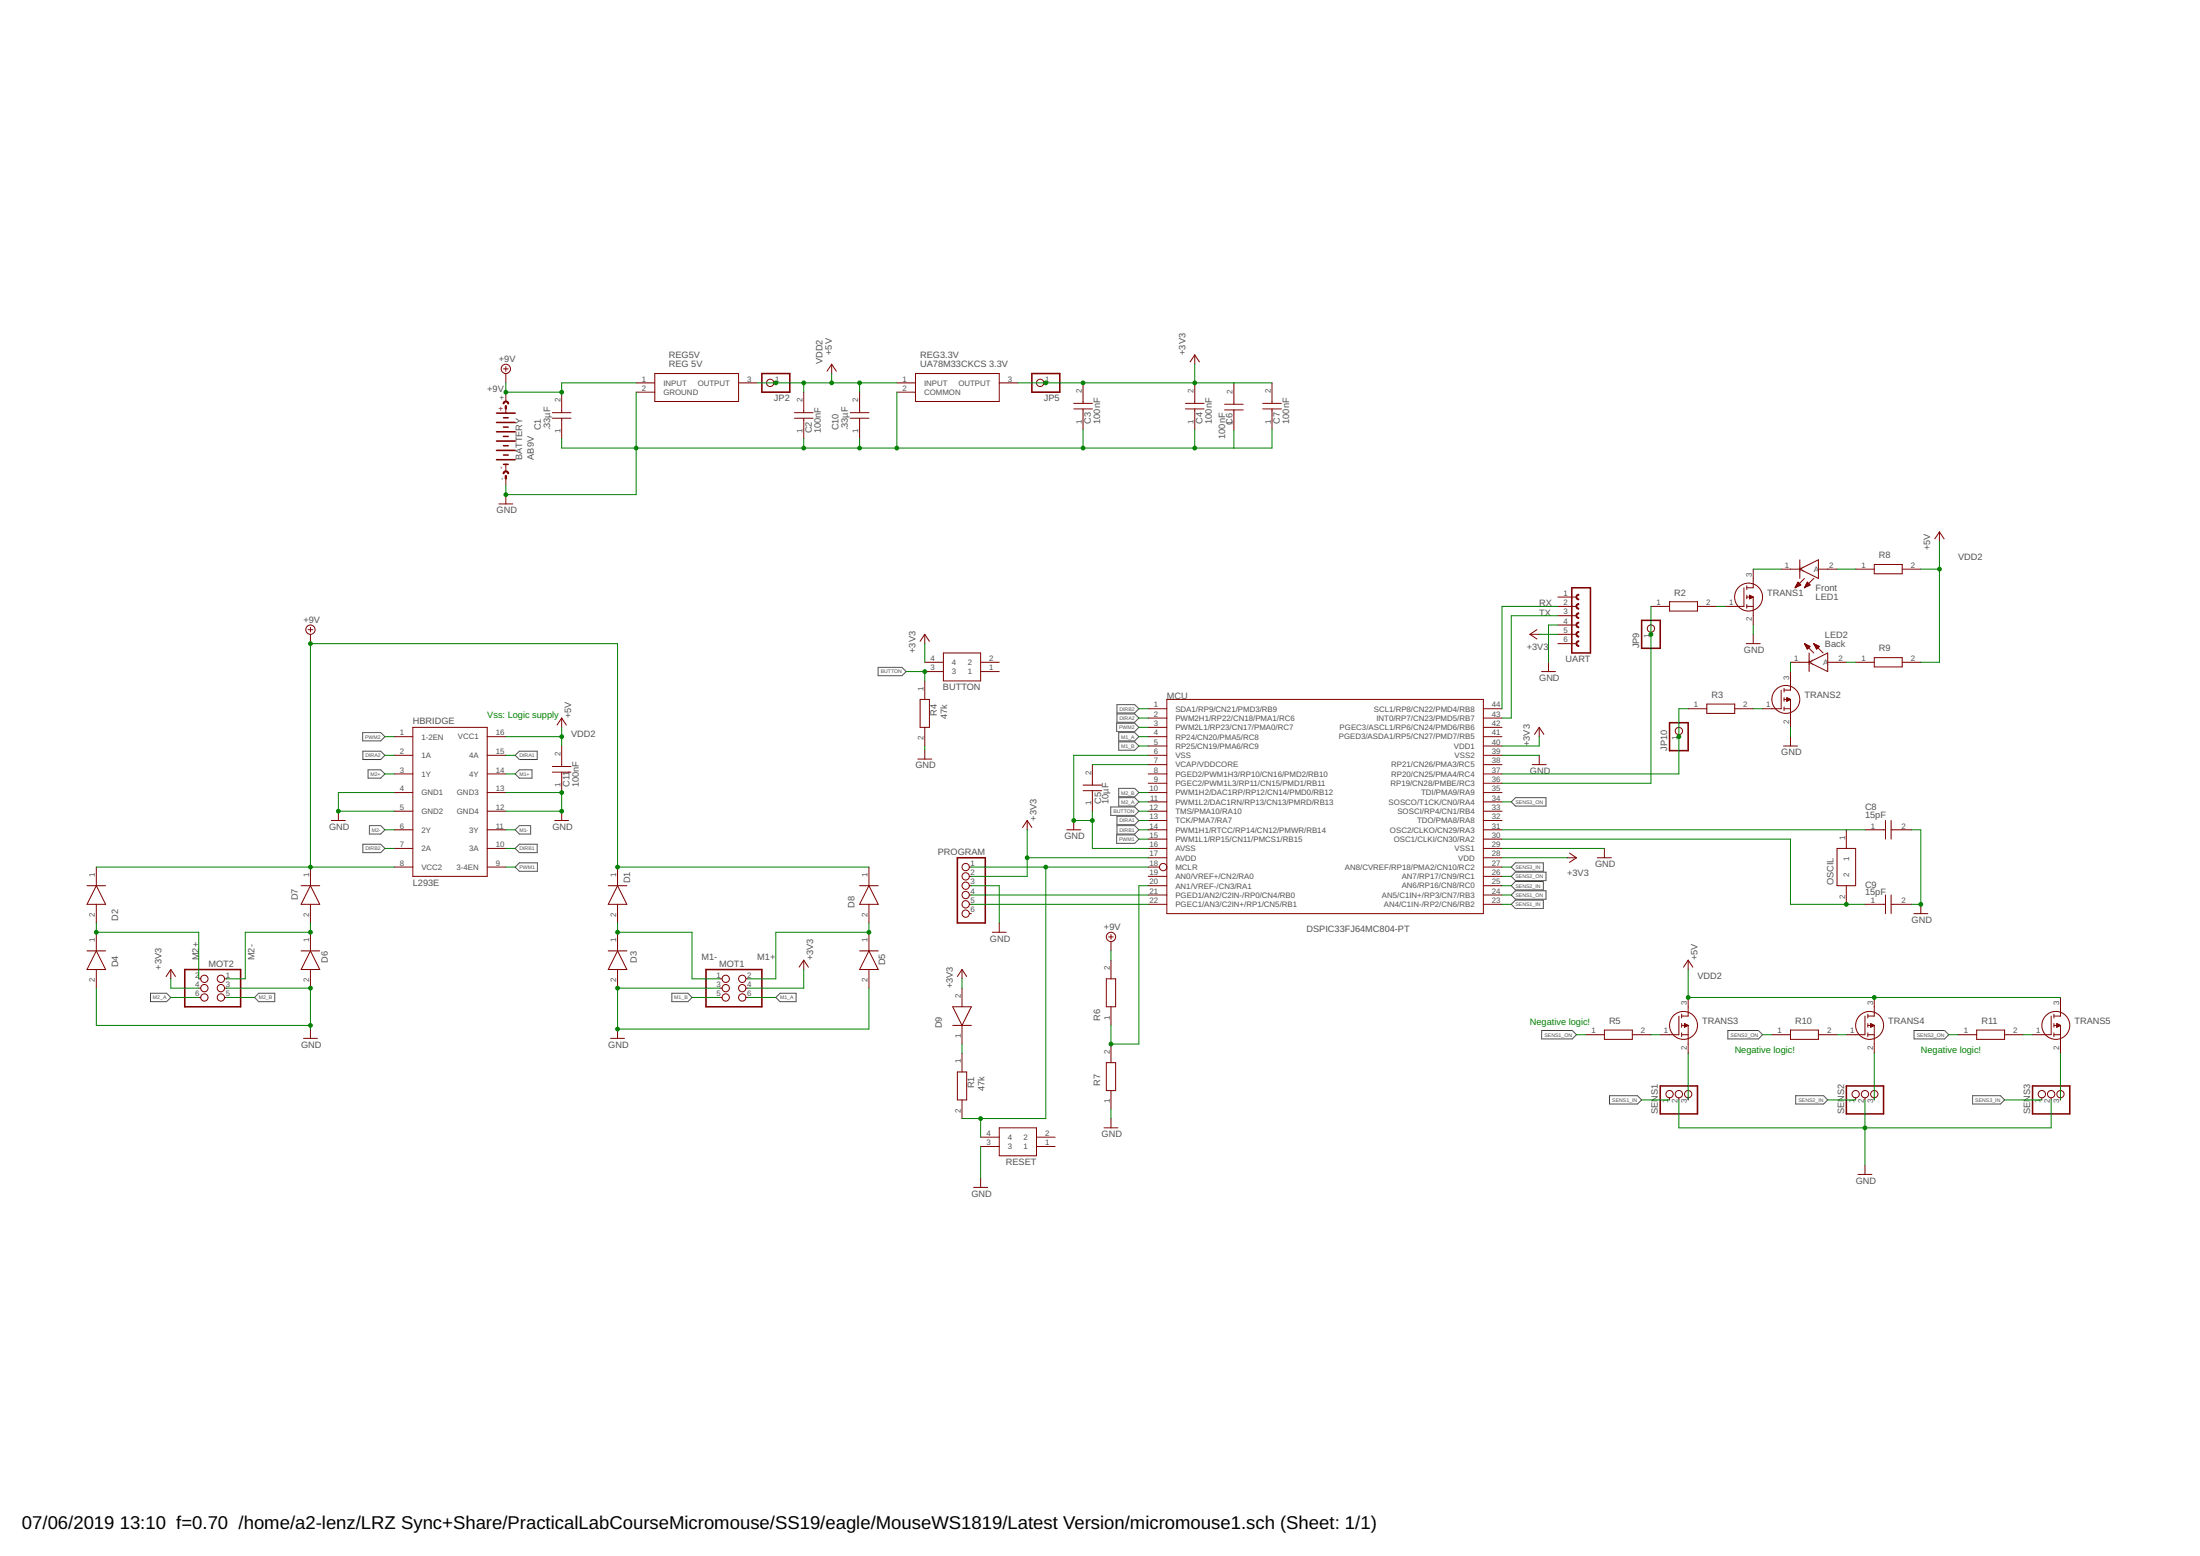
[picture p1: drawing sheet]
<svg xmlns="http://www.w3.org/2000/svg" width="420mm" height="297mm" viewBox="0 0 420 297" stroke-linecap="round" stroke-linejoin="round" font-family="sans-serif">
<g fill="none" stroke="#505050" stroke-width=".19">
<path d="M69.3 139.8h3.4l.8 .8-.8 .8h-3.4zM167.7 127.4h4.6l.8 .8-.8 .8h-4.6zM213.3 138.1h3.4l.8 .8-.8 .8h-3.4zM213.3 136.3h3.4l.8 .8-.8 .8h-3.4zM213.3 134.5h3.4l.8 .8-.8 .8h-3.4zM213.7 139.8h3l.8 .8-.8 .8h-3zM69.3 143.4h3.4l.8 .8-.8 .8h-3.4zM70.3 147h2.4l.8 .7-.8 .8h-2.4zM70.5 157.6h2.2l.8 .8-.8 .8h-2.2zM98.4 147.7l.8-.7h2.4v1.5h-2.4zM98.4 158.4l.8-.8h2.1v1.6h-2.1zM98.4 144.2l.8-.8h3.4v1.6h-3.4z"/>
<path d="M212.1 154.1h4.6l.8 .8-.8 .8h-4.6zM213.3 159.4h3.4l.8 .8-.8 .8h-3.4zM213.3 157.6h3.4l.8 .8-.8 .8h-3.4zM213.3 155.8h3.4l.8 .8-.8 .8h-3.4zM213.7 152.3h3l.8 .8-.8 .8h-3zM213.7 141.6h3l.8 .8-.8 .8h-3zM213.7 150.5h3l.8 .8-.8 .8h-3zM289.4 152.3h5.9v1.6h-5.9l-.8-.8zM69.3 161.2h3.4l.8 .8-.8 .8h-3.4zM98.4 165.5l.8-.8h3.4v1.6h-3.4zM98.4 162l.8-.8h3.4v1.6h-3.4zM289.4 164.7h5.3v1.6h-5.3l-.8-.8z"/>
<path d="M289.4 170.1h5.9v1.6h-5.9l-.8-.8zM289.4 166.5h5.9v1.6h-5.9l-.8-.8zM289.4 168.3h5.3v1.6h-5.3l-.8-.8zM289.4 171.8h5.3v1.6h-5.3l-.8-.8zM28.7 189.6h3.1l.8 .8-.8 .8h-3.1zM49.4 189.6h3.1v1.6h-3.1l-.8-.8zM128.3 189.6h3.1l.8 .8-.8 .8h-3.1zM148.2 190.4l.8-.8h3v1.6h-3zM294.4 196.7h5.9l.8 .8-.8 .8h-5.9zM330 196.7h5.8l.8 .8-.8 .8h-5.8zM365.5 196.7h5.9l.8 .8-.8 .8h-5.9zM307.4 209.2h5.3l.8 .8-.8 .8h-5.3z"/>
<path d="M342.9 209.2h5.4l.8 .8-.8 .8h-5.4zM376.7 209.2h5.3l.8 .8-.8 .8h-5.3z"/>
</g>
<g fill="none" stroke="#800000" stroke-width=".19">
<path d="M96.2 70.4h.8M96.6 70v.9M96.6 71.3v1.8M96.6 74.9v1.7M96.6 78v.9M105.5 79.8h3.6M105.5 78.8h3.6M107.3 74.9v3.9M107.3 79.8v4M121.5 73.1h3.6M121.5 74.9h3.6M125.1 71.3h16v5.3h-16z"/>
<path d="M141.1 73.1h3.5M147.8 73.1h.4M151.7 79.8h3.6M151.7 78.8h3.6M153.5 74.9v3.9M153.5 79.8v4M158.8 69.5l.9 1.4M158.8 69.5l-.9 1.4M158.8 69.5v1.8M162.4 79.8h3.5M162.4 78.8h3.5M164.2 74.9v3.9"/>
<path d="M164.2 79.8v4M171.3 73.1h3.5M171.3 74.9h3.5M174.8 71.3h16v5.3h-16zM190.8 73.1h3.6M199.3 73.1h.4M205.1 78.1h3.5M205.1 77h3.5M206.8 73.1v3.9M206.8 78.1v3.9M226.4 78.1h3.6M226.4 77h3.6"/>
<path d="M228.2 67.8v1.7M228.2 73.1v3.9M228.2 78.1v3.9M228.2 67.8l.9 1.3M228.2 67.8l-.9 1.3M233.9 78.3h3.5M233.9 77.2h3.5M235.6 73.3v3.9M235.6 78.3v3.8M241.2 78.1h3.5M241.2 77h3.5M242.9 73.1v3.9"/>
<path d="M242.9 78.1v3.9M95.3 96.2h2.6M96.6 88.6v1.4M96.6 90.9v1.7M96.6 94.4v1.8M59.3 119.8v.8M297.5 114h3.6M297.5 115.8h3.6M297.5 117.5h3.6M297.5 119.3h3.6M315.3 115.8h3.6M318.9 114.9h5.3v1.7h-5.3z"/>
<path d="M324.2 115.8h3.5M333.1 112.2v3.6h-3.6M333.6 114h1.2M333.6 115.8h1.2M333.6 111.8v.7M333.6 113.6v.7M333.6 115.4v.7M334.1 114.3h.1M334.1 114.2h.4M334.1 114h.7M334.1 113.9h.5M334.1 113.7h.2"/>
<path d="M334.8 108.6v3.6h-1.2M334.8 114v5.3M334.8 114l-.7-.4v.7M334.8 114l-.7 .3M340.2 108.6h3.5M342.9 112.1h.1M343 112h.3M343 111.8h.6M343.1 111.7h.8M343.2 111.5h.6M343.3 111.4h.3M343.3 111.2h.2"/>
<path d="M343.7 108.6l3.6-1.7v3.5zM343.7 106.9v3.5M343.9 111.7l-.5-.6-.6 1.1M343.9 111.7l-1.1 .5M344.6 110.4l-1.8 1.8M344.7 112.1h.1M344.7 112h.4M344.8 111.8h.6M344.9 111.7h.8M345 111.5h.6M345 111.4h.4M345.1 111.2h.2"/>
<path d="M345.7 111.7l-.5-.6-.6 1.1M345.7 111.7l-1.1 .5M346.4 110.4l-1.8 1.8M347.3 108.6h3.5M354.4 108.6h3.5M357.9 107.8h5.4v1.7h-5.4zM363.3 108.6h3.5M370.4 101.5l.9 1.4M370.4 101.5l-.9 1.4M370.4 101.5v1.8M58.8 120.2h.9M59.3 121.1v1.8"/>
<path d="M78.8 138.9h14.2v28.4h-14.2zM107.3 137.1v1.8M107.3 137.1l.9 1.3M107.3 137.1l-.9 1.3M175.7 133.5h1.8v5.4h-1.8zM176.6 126.4h3.6M176.6 128.2h3.6M176.6 121.1v1.8M176.6 130v3.5M176.6 138.9v3.5M176.6 121.1l.9 1.3M176.6 121.1l-.9 1.3"/>
<path d="M180.2 124.7h7.1v5.3h-7.1zM187.3 126.4h3.5M187.3 128.2h3.5M219.3 135.3h3.5M219.3 137.1h3.5M219.3 138.9h3.5M222.8 133.5h60.5v40.9h-60.5zM283.3 135.3h3.6M283.3 137.1h3.6M283.3 138.9h3.6M292.2 121.1h1.8M292.2 121.1l1.3 .9"/>
<path d="M293.5 120.2l-1.3 .9M294 138.9v1.7M294 138.9l.9 1.3M294 138.9l-.9 1.3M294.4 128.2h2.7M295.7 126.4v1.8M297.5 121.1h3.6M297.5 122.9h3.6M315.3 120.7v.4M322.4 135.3h3.6M326 134.4h5.3v1.8h-5.3zM331.3 135.3h3.5"/>
<path d="M333.5 122.9h2.7M334.8 121.1v1.8M340.2 131.7v3.6h-3.6M340.7 133.5h1.2M340.7 135.3h1.2M340.7 131.4v.7M340.7 133.2v.7M340.7 135v.7M341.2 133.9h.1M341.2 133.7h.4M341.2 133.6h.7M341.2 133.4h.6"/>
<path d="M341.2 133.3h.3M341.9 126.4h3.6M341.9 128.2v3.5h-1.2M341.9 133.5v5.4M341.9 133.5l-.7-.3v.7M341.9 133.5l-.7 .4M344.6 122.9l1.8 1.8M344.6 122.9l1.1 .5-.5 .5zM344.7 122.9h.1M344.7 123.1h.3M344.8 123.2h.5M344.9 123.4h.7"/>
<path d="M345 123.5h.6M345 123.7h.4M345.1 123.8h.2M345.5 126.4l3.6-1.7v3.5zM345.5 124.7v3.5M346.4 122.9l1.8 1.8M346.4 122.9l1.1 .5-.6 .5zM346.4 122.9h.1M346.5 123.1h.3M346.6 123.2h.5M346.6 123.4h.8M346.7 123.5h.7"/>
<path d="M346.8 123.7h.4M346.9 123.8h.2M349.1 126.4h3.5M354.4 126.4h3.5M357.9 125.5h5.4v1.8h-5.4zM363.3 126.4h3.5M63.3 156.6h2.7M64.6 154.9v1.7M75.3 140.6h3.5M75.3 144.2h3.5M75.3 147.7h3.5M75.3 151.3h3.5"/>
<path d="M75.3 154.9h3.5M75.3 158.4h3.5M93 140.6h3.6M93 144.2h3.6M93 147.7h3.6M93 151.3h3.6M93 154.9h3.6M93 158.4h3.6M105.5 147.4h3.6M105.5 146.3h3.6M105.9 156.6h2.7M107.3 142.4v3.9"/>
<path d="M107.3 147.4v3.9M107.3 154.9v1.7M175.3 144.9h2.6M176.6 143.1v1.8M196.2 156.6l.9 1.4M196.2 156.6l-.9 1.4M196.2 156.6v1.8M203.7 158.4h2.7M205.1 156.6v1.8M206.8 150.9h3.6M206.8 149.9h3.6M208.6 146v3.9"/>
<path d="M208.6 150.9v4M219.3 140.6h3.5M219.3 142.4h3.5M219.3 144.2h3.5M219.3 146h3.5M219.3 147.7h3.5M219.3 149.5h3.5M219.3 151.3h3.5M219.3 153.1h3.5M219.3 154.9h3.5M219.3 156.6h3.5M219.3 158.4h3.5"/>
<path d="M283.3 140.6h3.6M283.3 142.4h3.6M283.3 144.2h3.6M283.3 146h3.6M283.3 147.7h3.6M283.3 149.5h3.6M283.3 151.3h3.6M283.3 153.1h3.6M283.3 154.9h3.6M283.3 156.6h3.6M283.3 158.4h3.6M292.6 146h2.7"/>
<path d="M294 144.2v1.8M320.6 140.3v.3M340.6 142.4h2.7M341.9 140.6v1.8M352.6 158.4v3.6M356.2 158.4h3.9M360.1 156.6v3.6M361.2 158.4h3.9M361.2 156.6v3.6M16.6 169.1h3.6M18.4 169.1l1.8 3.5h-3.6zM18.4 165.5v3.6"/>
<path d="M18.4 172.6v3.6M18.4 178v3.5M57.5 169.1h3.6M59.3 169.1l1.8 3.5h-3.6zM59.3 165.5v3.6M59.3 172.6v3.6M59.3 178v3.5M75.3 162h3.5M75.3 165.5h3.5M93 162h3.6M93 165.5h3.6M116.2 169.1h3.5"/>
<path d="M117.9 169.1l1.8 3.5h-3.5zM117.9 165.5v3.6M117.9 172.6v3.6M117.9 178v3.5M164.2 169.1h3.5M165.9 169.1l1.8 3.5h-3.5zM165.9 165.5v3.6M165.9 172.6v3.6M165.9 178v3.5M185.1 169.1h.4M185.1 174.4h.4M185.1 165.5h.4"/>
<path d="M185.1 167.3h.4M185.1 170.9h.4M185.1 172.6h.4M189.5 178h2.7M190.8 176.2v1.8M211.7 178.9h.9M212.2 178.4v.9M212.2 179.7v1.8M219.3 169.1h3.5M219.3 162h3.5M219.3 160.2h3.5M219.3 163.7h3.5"/>
<path d="M219.3 165.5h2.1M219.3 167.3h3.5M219.3 170.9h3.5M219.3 172.6h3.5M283.3 169.1h3.6M283.3 162h3.6M283.3 160.2h3.6M283.3 163.7h3.6M283.3 165.5h3.6M283.3 167.3h3.6M283.3 170.9h3.6M283.3 172.6h3.6"/>
<path d="M299.3 163.7h1.8M299.7 162.9l1.4 .8M301.1 163.7l-1.4 .9M305.1 163.7h2.6M306.4 162v1.7M350.8 162h3.6v7.1h-3.6zM352.6 169.1v3.5M356.2 172.6h3.9M360.1 170.9v3.5M361.2 172.6h3.9M361.2 170.9v3.5M365.5 174.4h2.7"/>
<path d="M366.8 172.6v1.8M16.6 181.5h3.6M18.4 185.1v3.5M18.4 181.5l1.8 3.6h-3.6zM32.6 185.1l.9 1.3M32.6 185.1l-.9 1.3M32.6 185.1v1.8M38 186.9h.3M38 188.6h.3M38 190.4h.3M42.9 186.9h.4M42.9 188.6h.4"/>
<path d="M42.9 190.4h.4M57.5 181.5h3.6M58 198.2h2.6M59.3 185.1v3.5M59.3 196.4v1.8M59.3 181.5l1.8 3.6h-3.6zM116.2 181.5h3.5M116.6 198.2h2.7M117.9 185.1v3.5M117.9 196.4v1.8M117.9 181.5l1.8 3.6h-3.5zM137.5 186.9h.4"/>
<path d="M137.5 188.6h.4M137.5 190.4h.4M142.5 186.9h.3M142.5 188.6h.3M142.5 190.4h.3M153.5 183.3v1.8M153.5 183.3l.9 1.3M153.5 183.3l-.9 1.3M164.2 181.5h3.5M165.9 181.5l1.8 3.6h-3.5zM165.9 185.1v3.5M181.9 192.2h3.6l-1.8 3.5z"/>
<path d="M181.9 195.7h3.6M183.7 185.1v1.8M183.7 188.6v3.6M183.7 195.7v3.6M183.7 185.1l.9 1.3M183.7 185.1l-.9 1.3M211.3 186.9h1.8v5.3h-1.8zM212.2 183.3v3.6M212.2 192.2v3.5M212.2 199.3v3.6M302.9 197.5h3.5M306.4 196.6h5.3v1.8h-5.3z"/>
<path d="M311.7 197.5h3.6M320.6 194v3.5h-3.5M321.2 195.7h1.2M321.2 197.5h1.2M321.2 193.6v.7M321.2 195.4v.7M321.2 197.2v.7M321.7 196.1h.1M321.7 195.9h.3M321.7 195.8h.6M321.7 195.6h.5M321.7 195.5h.2"/>
<path d="M322.4 183.3v1.8M322.4 190.4v3.6h-1.2M322.4 195.7v5.4M322.4 195.7l-.7-.3v.7M322.4 195.7l-.7 .4M322.4 183.3l.9 1.3M322.4 183.3l-.9 1.3M338.4 197.5h3.5M341.9 196.6h5.4v1.8h-5.4zM347.3 197.5h3.5M356.2 194v3.5h-3.6M356.7 195.7h1.2"/>
<path d="M356.7 197.5h1.2M356.7 193.6v.7M356.7 195.4v.7M356.7 197.2v.7M357.3 196.1h.1M357.3 195.9h.3M357.3 195.8h.6M357.3 195.6h.4M357.3 195.5h.1M357.9 190.4v3.6h-1.2M357.9 195.7v5.4M357.9 195.7l-.6-.3v.7"/>
<path d="M357.9 195.7l-.6 .4M374 197.5h3.5M377.5 196.6h5.3v1.8h-5.3zM382.8 197.5h3.6M391.7 194v3.5h-3.5M392.3 195.7h1.2M392.3 197.5h1.2M392.3 193.6v.7M392.3 195.4v.7M392.3 197.2v.7M392.8 196.1h.1M392.8 195.9h.3"/>
<path d="M392.8 195.8h.6M392.8 195.6h.5M392.8 195.5h.2M393.5 190.4v3.6h-1.2M393.5 195.7v5.4M393.5 195.7l-.7-.3v.7M393.5 195.7l-.7 .4M182.8 204.6h1.8v5.4h-1.8zM183.7 201.1v3.5M183.7 210v3.5M187.3 218.9h3.5M187.3 217.1h3.5"/>
<path d="M190.8 215.3h7.2v5.3h-7.2zM198 218.9h3.5M198 217.1h3.5M210.8 215.3h2.7M211.3 202.9h1.8v5.3h-1.8zM212.2 208.2v3.6M212.2 213.5v1.8M318.9 209.6v.4M320.6 209.6v.4M322.4 209.6v.4M354.4 209.6v.4M356.2 209.6v.4"/>
<path d="M357.9 209.6v.4M390 209.6v.4M391.7 209.6v.4M393.5 209.6v.4M185.9 226.7h2.7M187.3 224.9v1.8M354.8 224.2h2.7M356.2 222.4v1.8"/>
<circle cx="96.6" cy="70.4" r=".89"/>
<circle cx="147.1" cy="73.1" r=".7"/>
<circle cx="198.6" cy="73.1" r=".7"/>
<circle cx="315.3" cy="120" r=".7"/>
<circle cx="333.9" cy="114" r="2.67"/>
<circle cx="59.3" cy="120.2" r=".89"/>
<circle cx="320.6" cy="139.6" r=".7"/>
<circle cx="341.1" cy="133.5" r="2.67"/>
<circle cx="184.4" cy="169.1" r=".7"/>
<circle cx="184.4" cy="165.5" r=".7"/>
<circle cx="184.4" cy="170.9" r=".7"/>
<circle cx="184.4" cy="172.6" r=".7"/>
<circle cx="184.4" cy="174.4" r=".7"/>
<circle cx="184.4" cy="167.3" r=".7"/>
<circle cx="212.2" cy="178.9" r=".89"/>
<circle cx="222.1" cy="165.5" r=".7"/>
<circle cx="39" cy="188.6" r=".7"/>
<circle cx="39" cy="190.4" r=".7"/>
<circle cx="39" cy="186.9" r=".7"/>
<circle cx="42.2" cy="188.6" r=".7"/>
<circle cx="42.2" cy="190.4" r=".7"/>
<circle cx="42.2" cy="186.9" r=".7"/>
<circle cx="138.6" cy="188.6" r=".7"/>
<circle cx="138.6" cy="186.9" r=".7"/>
<circle cx="138.6" cy="190.4" r=".7"/>
<circle cx="141.8" cy="188.6" r=".7"/>
<circle cx="141.8" cy="186.9" r=".7"/>
<circle cx="141.8" cy="190.4" r=".7"/>
<circle cx="321.5" cy="195.7" r="2.67"/>
<circle cx="357.1" cy="195.7" r="2.67"/>
<circle cx="392.6" cy="195.7" r="2.67"/>
<circle cx="318.9" cy="208.9" r=".7"/>
<circle cx="320.6" cy="208.9" r=".7"/>
<circle cx="322.4" cy="208.9" r=".7"/>
<circle cx="354.4" cy="208.9" r=".7"/>
<circle cx="356.2" cy="208.9" r=".7"/>
<circle cx="357.9" cy="208.9" r=".7"/>
<circle cx="390" cy="208.9" r=".7"/>
<circle cx="391.7" cy="208.9" r=".7"/>
<circle cx="393.5" cy="208.9" r=".7"/>
</g>
<g fill="none" stroke="#800000" stroke-width=".3">
<path d="M94.8 78.9h3.6M96.2 79.8h.8M145.5 71.3h5.3v3.6h-5.3zM197.1 71.3h5.3v3.6h-5.3zM94.8 87.8h3.6M94.8 86h3.6M94.8 84.2h3.6M94.8 82.4h3.6M94.8 80.6h3.6M96.2 88.6h.8M96.2 86.9h.8M96.2 85.1h.8"/>
<path d="M96.2 83.3h.8M96.2 81.5h.8M300.2 112.2h3.5v12.5h-3.5zM313.5 118.4h3.6v5.4h-3.6zM318.9 138h3.5v5.3h-3.5zM182.8 163.7h5.4v12.5h-5.4zM35.3 185.1h10.7v7.1h-10.7zM134.8 185.1h10.7v7.1h-10.7zM317.1 207.3h7.1v5.3h-7.1zM352.6 207.3h7.1v5.3h-7.1zM388.2 207.3h7.1v5.3h-7.1z"/>
</g>
<g fill="#800000" stroke="#800000" stroke-width=".19">
<path d="M96.3 76.7l.5-.1 .3 .2 .1 .3h-.2l-.3-.3-.6 .3z" fill-rule="evenodd"/>
<path d="M96.3 90l.5-.1 .3 .2 .1 .3h-.2l-.3-.3-.6 .3z" fill-rule="evenodd"/>
<path d="M301.1 117.2l.3-.2 .1 .2a.35 .35 0 0 0-.3 .3 .35 .35 0 0 0 .3 .4v.2l-.4-.2-.1-.4z" fill-rule="evenodd"/>
<path d="M301.1 115.4l.3-.2 .1 .2a.35 .35 0 0 0-.3 .3 .35 .35 0 0 0 .3 .4v.2l-.4-.2-.1-.3z" fill-rule="evenodd"/>
<path d="M301.1 113.6l.3-.2 .1 .2a.35 .35 0 0 0-.3 .4 .35 .35 0 0 0 .3 .3v.2l-.4-.2-.1-.3z" fill-rule="evenodd"/>
<path d="M301.1 120.7l.3-.2 .1 .2a.35 .35 0 0 0-.3 .4 .35 .35 0 0 0 .3 .3v.2l-.4-.2-.1-.3z" fill-rule="evenodd"/>
<path d="M301.1 119l.3-.2 .1 .2a.35 .35 0 0 0-.3 .3 .35 .35 0 0 0 .3 .4v.1l-.4-.1-.1-.4z" fill-rule="evenodd"/>
<path d="M301.1 122.5l.3-.2 .1 .2a.35 .35 0 0 0-.3 .4 .35 .35 0 0 0 .3 .3v.2l-.4-.2-.1-.3z" fill-rule="evenodd"/>
</g>
<path d="M96.6 77.5v.5M96.6 90.9v.4" fill="none" stroke="#800000" stroke-width=".44"/>
<g fill="none" stroke="#008000" stroke-width=".19">
<path d="M96.6 73.1v1.8h10.7v-1.8h14.2M121.5 74.9v19.5h-24.9v-1.8M144.6 73.1h26.7M153.5 73.1v1.8M158.8 71.3v1.8M164.2 73.1v1.8M171.3 74.9v10.6M194.4 73.1h48.5M228.2 69.5v3.6M235.6 73.1v.2M153.5 83.8v1.7M164.2 83.8v1.7"/>
<path d="M206.8 82v3.5M228.2 82v3.5M235.6 82.1v3.4M242.9 82v3.5h-135.6v-1.7M297.5 119.3h-1.8v7.1M297.5 117.5h-8.9v19.6h-1.7M297.5 115.8h-10.6v19.5M315.3 115.8v33.7h-28.4M327.7 115.8h1.8M334.8 119.3v1.8M334.8 108.6h5.4M350.8 108.6h3.6"/>
<path d="M366.8 108.6h3.6M370.4 103.3v23.1h-3.6M107.3 138.9v3.5M173.1 128.2h3.5v1.8M176.6 122.9v3.5M217.5 137.1h1.8M217.5 135.3h1.8M217.5 138.9h1.8M294 121.1h3.5M322.4 135.3h-1.8v12.4h-33.7M334.8 135.3h1.8M341.9 126.4v1.8"/>
<path d="M341.9 138.9v1.7M352.6 126.4h1.8M73.5 158.4h1.8M73.5 144.2h1.8M73.5 147.7h1.8M73.5 140.6h1.8M75.3 151.3h-10.7v3.6h10.7M96.6 158.4h1.8M96.6 144.2h1.8M96.6 151.3h10.7v3.6h-10.7M96.6 147.7h1.8M96.6 140.6h10.7"/>
<path d="M176.6 142.4v.7M196.2 158.4v8.9h-10.7M208.6 154.9v7.1h10.7M208.6 146h10.7M217.5 158.4h1.8M217.5 151.3h1.8M217.5 154.9h1.8M217.5 156.6h1.8M217.5 142.4h1.8M217.5 153.1h1.8M217.5 140.6h1.8M219.3 144.2h-14.2v12.4h3.5"/>
<path d="M286.9 158.4h69.3M286.9 144.2h7.1M286.9 153.1h1.7M294 140.6v1.8h-7.1M365.1 158.4h1.7v14.2h-1.7M18.4 176.2v1.8h19.6v8.9M18.4 165.5h56.9M59.3 165.5v-42.6h58.6v42.6h48M59.3 176.2v1.8h-12.5v8.9h-3.5M73.5 162h1.8M96.6 162h1.8M96.6 165.5h1.8"/>
<path d="M117.9 176.2v1.8h14.3v8.9h5.3M165.9 176.2v1.8h-17.7v8.9h-5.4M185.5 172.6h33.8M185.5 169.1h5.3v7.1M185.5 170.9h33.8M185.5 165.5h33.8M196.2 163.7h23.1M199.7 165.5v48h-16M217.5 160.2h1.8M219.3 169.1h-1.8v30.2h-5.3v-3.6M286.9 172.6h1.7M286.9 160.2h55v12.4h14.3"/>
<path d="M286.9 169.1h1.7M286.9 162h19.5M286.9 170.9h1.7M286.9 163.7h12.4M286.9 167.3h1.7M286.9 165.5h1.7M18.4 188.6v7.1h40.9M32.6 186.9v1.7h5.4M32.6 190.4h5.4M43.3 188.6h16v7.8M43.3 190.4h5.3M132.2 190.4h5.3"/>
<path d="M137.5 188.6h-19.6v7.8h48v-7.8M142.8 190.4h5.4M153.5 185.1v3.5h-10.7M183.7 186.9v1.7M183.7 199.3v1.8M212.2 181.5v1.8M301.1 197.5h1.8M315.3 197.5h1.8M322.4 185.1v5.3h71.1M336.6 197.5h1.8M350.8 197.5h1.8M372.2 197.5h1.8"/>
<path d="M386.4 197.5h1.8M187.3 213.5v3.6M187.3 218.9v6M212.2 211.8v1.7M313.5 210h5.4M320.6 210v5.3h71.1v-5.3M322.4 201.1v8.9M349.1 210h5.3M356.2 210v12.4M357.9 201.1v8.9M382.8 210h7.2M393.5 201.1v8.9"/>
</g>
<g fill="#008000" stroke="#008000" stroke-width=".19">
<circle cx="366.8" cy="172.6" r=".36"/>
<circle cx="64.6" cy="154.9" r=".36"/>
<circle cx="117.9" cy="196.4" r=".36"/>
<circle cx="117.9" cy="188.6" r=".36"/>
<circle cx="171.3" cy="85.5" r=".36"/>
<circle cx="121.5" cy="85.5" r=".36"/>
<circle cx="153.5" cy="85.5" r=".36"/>
<circle cx="96.6" cy="94.4" r=".36"/>
<circle cx="206.8" cy="85.5" r=".36"/>
<circle cx="228.2" cy="85.5" r=".36"/>
<circle cx="164.2" cy="85.5" r=".36"/>
<circle cx="107.3" cy="154.9" r=".36"/>
<circle cx="107.3" cy="151.3" r=".36"/>
<circle cx="59.3" cy="188.6" r=".36"/>
<circle cx="59.3" cy="195.7" r=".36"/>
<circle cx="208.6" cy="156.6" r=".36"/>
<circle cx="205.1" cy="156.6" r=".36"/>
<circle cx="356.2" cy="215.3" r=".36"/>
<circle cx="18.4" cy="178" r=".36"/>
<circle cx="59.3" cy="178" r=".36"/>
<circle cx="315.3" cy="121.1" r=".36"/>
<circle cx="196.2" cy="163.7" r=".36"/>
<circle cx="199.7" cy="73.1" r=".36"/>
<circle cx="206.8" cy="73.1" r=".36"/>
<circle cx="228.2" cy="73.1" r=".36"/>
<circle cx="187.3" cy="213.5" r=".36"/>
<circle cx="199.7" cy="165.5" r=".36"/>
<circle cx="107.3" cy="74.9" r=".36"/>
<circle cx="96.6" cy="74.9" r=".36"/>
<circle cx="59.3" cy="165.5" r=".36"/>
<circle cx="59.3" cy="122.9" r=".36"/>
<circle cx="117.9" cy="165.5" r=".36"/>
<circle cx="165.9" cy="178" r=".36"/>
<circle cx="117.9" cy="178" r=".36"/>
<circle cx="352.6" cy="172.6" r=".36"/>
<circle cx="176.6" cy="128.2" r=".36"/>
<circle cx="212.2" cy="199.3" r=".36"/>
<circle cx="158.8" cy="73.1" r=".36"/>
<circle cx="148.2" cy="73.1" r=".36"/>
<circle cx="153.5" cy="73.1" r=".36"/>
<circle cx="164.2" cy="73.1" r=".36"/>
<circle cx="322.4" cy="190.4" r=".36"/>
<circle cx="357.9" cy="190.4" r=".36"/>
<circle cx="107.3" cy="140.6" r=".36"/>
<circle cx="370.4" cy="108.6" r=".36"/>
<circle cx="320.6" cy="140.6" r=".36"/>
</g>
<g font-size="3.5">
<text x="4.2" y="291.8">07/06/2019</text>
<text x="22.9" y="291.8">13:10 f=0.70 /home/a2-lenz/LRZ Sync+Share/PracticalLabCourseMicromouse/SS19/eagle/MouseWS1819/Latest Version/micromouse1.sch (Sheet: 1/1)</text>
</g>
<g font-size="1.8" fill="#505050">
<text x="95.3" y="69.1">+9V</text>
<text x="127.7" y="70.1">REG 5V</text>
<text x="127.7" y="68.4">REG5V</text>
<text x="157.1" y="69.5" transform="rotate(-90 157.1 69.5)">VDD2</text>
<text x="158.8" y="67.8" transform="rotate(-90 158.8 67.8)">+5V</text>
<text x="175.7" y="70.1">UA78M33CKCS 3.3V</text>
<text x="175.7" y="68.4">REG3.3V</text>
<text x="226.4" y="67.8" transform="rotate(-90 226.4 67.8)">+3V3</text>
<text x="93.1" y="74.9">+9V</text>
<text x="147.8" y="76.6">JP2</text>
<text x="199.4" y="76.6">JP5</text>
<text x="103.3" y="82.2" transform="rotate(-90 103.3 82.2)">C1</text>
<text x="105.1" y="82.2" transform="rotate(-90 105.1 82.2)">.33µF</text>
<text x="155" y="82.7" transform="rotate(-90 155 82.7)">C2</text>
<text x="156.8" y="82.7" transform="rotate(-90 156.8 82.7)">100nF</text>
<text x="160.2" y="82.2" transform="rotate(-90 160.2 82.2)">C10</text>
<text x="161.9" y="82.2" transform="rotate(-90 161.9 82.2)">.33µF</text>
<text x="208.4" y="80.9" transform="rotate(-90 208.4 80.9)">C3</text>
<text x="210.1" y="80.9" transform="rotate(-90 210.1 80.9)">100nF</text>
<text x="229.7" y="80.9" transform="rotate(-90 229.7 80.9)">C4</text>
<text x="231.5" y="80.9" transform="rotate(-90 231.5 80.9)">100nF</text>
<text x="234" y="83.8" transform="rotate(-90 234 83.8)">100nF</text>
<text x="235.4" y="81.1" transform="rotate(-90 235.4 81.1)">C6</text>
<text x="244.4" y="80.9" transform="rotate(-90 244.4 80.9)">C7</text>
<text x="246.2" y="80.9" transform="rotate(-90 246.2 80.9)">100nF</text>
<text x="99.7" y="87.8" transform="rotate(-90 99.7 87.8)">BATTERY</text>
<text x="101.9" y="87.8" transform="rotate(-90 101.9 87.8)">AB9V</text>
<text x="94.8" y="98">GND</text>
<text x="358.8" y="106.6">R8</text>
<text x="368.6" y="105.1" transform="rotate(-90 368.6 105.1)">+5V</text>
<text x="374" y="106.9">VDD2</text>
<text x="319.7" y="113.7">R2</text>
<text x="337.5" y="113.7">TRANS1</text>
<text x="346.8" y="112.7">Front</text>
<text x="57.9" y="118.9">+9V</text>
<text x="294" y="117.5">TX</text>
<text x="294" y="115.8">RX</text>
<text x="346.8" y="114.5">LED1</text>
<text x="174.8" y="124.6" transform="rotate(-90 174.8 124.6)">+3V3</text>
<text x="291.6" y="124.1">+3V3</text>
<text x="313.1" y="123.8" transform="rotate(-90 313.1 123.8)">JP9</text>
<text x="333.1" y="124.6">GND</text>
<text x="348.5" y="123.6">Back</text>
<text x="348.5" y="121.8">LED2</text>
<text x="358.8" y="124.4">R9</text>
<text x="180.1" y="131.7">BUTTON</text>
<text x="294" y="130">GND</text>
<text x="299" y="126.4">UART</text>
<text x="109.1" y="137.1" transform="rotate(-90 109.1 137.1)">+5V</text>
<text x="178.9" y="136.7" transform="rotate(-90 178.9 136.7)">R4</text>
<text x="180.9" y="137.3" transform="rotate(-90 180.9 137.3)">47k</text>
<text x="222.8" y="133.5">MCU</text>
<text x="326.8" y="133.3">R3</text>
<text x="344.6" y="133.3">TRANS2</text>
<text x="78.8" y="138.2">HBRIDGE</text>
<text x="109.1" y="140.6">VDD2</text>
<text x="292.2" y="142.4" transform="rotate(-90 292.2 142.4)">+3V3</text>
<text x="318.4" y="143.3" transform="rotate(-90 318.4 143.3)">JP10</text>
<text x="174.8" y="146.7">GND</text>
<text x="292.2" y="147.8">GND</text>
<text x="340.2" y="144.2">GND</text>
<text x="108.8" y="150.2" transform="rotate(-90 108.8 150.2)">C11</text>
<text x="110.6" y="150.2" transform="rotate(-90 110.6 150.2)">100nF</text>
<text x="210.3" y="153.4" transform="rotate(-90 210.3 153.4)">C5</text>
<text x="211.7" y="153.4" transform="rotate(-90 211.7 153.4)">10µF</text>
<text x="356.2" y="154.6">C8</text>
<text x="62.8" y="158.4">GND</text>
<text x="105.5" y="158.4">GND</text>
<text x="198" y="156.6" transform="rotate(-90 198 156.6)">+3V3</text>
<text x="203.3" y="160.2">GND</text>
<text x="356.2" y="156.2">15pF</text>
<text x="179.1" y="163.3">PROGRAM</text>
<text x="299.3" y="167.3">+3V3</text>
<text x="304.6" y="165.5">GND</text>
<text x="56.9" y="171.9" transform="rotate(-90 56.9 171.9)">D7</text>
<text x="78.8" y="169.1">L293E</text>
<text x="120.4" y="168.7" transform="rotate(-90 120.4 168.7)">D1</text>
<text x="163.2" y="173.3" transform="rotate(-90 163.2 173.3)">D8</text>
<text x="350.1" y="169" transform="rotate(-90 350.1 169)">OSCIL</text>
<text x="356.2" y="170.9">15pF</text>
<text x="356.2" y="169.5">C9</text>
<text x="22.6" y="175.8" transform="rotate(-90 22.6 175.8)">D2</text>
<text x="189.1" y="179.7">GND</text>
<text x="210.8" y="177.5">+9V</text>
<text x="249.5" y="178">DSPIC33FJ64MC804-PT</text>
<text x="365.1" y="176.2">GND</text>
<text x="22.6" y="184.7" transform="rotate(-90 22.6 184.7)">D4</text>
<text x="30.8" y="185.1" transform="rotate(-90 30.8 185.1)">+3V3</text>
<text x="37.9" y="183.3" transform="rotate(-90 37.9 183.3)">M2+</text>
<text x="39.8" y="184.6">MOT2</text>
<text x="48.6" y="183.3" transform="rotate(-90 48.6 183.3)">M2-</text>
<text x="62.6" y="183.8" transform="rotate(-90 62.6 183.8)">D6</text>
<text x="121.6" y="183.8" transform="rotate(-90 121.6 183.8)">D3</text>
<text x="133.9" y="183.3">M1-</text>
<text x="137.3" y="184.6">MOT1</text>
<text x="144.6" y="183.3">M1+</text>
<text x="155.3" y="183.3" transform="rotate(-90 155.3 183.3)">+3V3</text>
<text x="169.1" y="184.3" transform="rotate(-90 169.1 184.3)">D5</text>
<text x="324.2" y="183.3" transform="rotate(-90 324.2 183.3)">+5V</text>
<text x="182" y="188.6" transform="rotate(-90 182 188.6)">+3V3</text>
<text x="324.2" y="186.9">VDD2</text>
<text x="179.9" y="196.3" transform="rotate(-90 179.9 196.3)">D9</text>
<text x="210.1" y="194.9" transform="rotate(-90 210.1 194.9)">R6</text>
<text x="307.3" y="195.5">R5</text>
<text x="325.1" y="195.5">TRANS3</text>
<text x="342.8" y="195.5">R10</text>
<text x="360.6" y="195.5">TRANS4</text>
<text x="378.4" y="195.5">R11</text>
<text x="396.2" y="195.5">TRANS5</text>
<text x="57.5" y="200">GND</text>
<text x="116.2" y="200">GND</text>
<text x="186" y="207.8" transform="rotate(-90 186 207.8)">R1</text>
<text x="188" y="208.4" transform="rotate(-90 188 208.4)">47k</text>
<text x="210.1" y="207.3" transform="rotate(-90 210.1 207.3)">R7</text>
<text x="316.6" y="212.6" transform="rotate(-90 316.6 212.6)">SENS1</text>
<text x="352.2" y="212.6" transform="rotate(-90 352.2 212.6)">SENS2</text>
<text x="387.7" y="212.6" transform="rotate(-90 387.7 212.6)">SENS3</text>
<text x="210.4" y="217.1">GND</text>
<text x="192.1" y="222.3">RESET</text>
<text x="354.4" y="226">GND</text>
<text x="185.5" y="228.5">GND</text>
</g>
<g font-size="1.8" fill="#008000">
<text x="93.1" y="137.1">Vss: Logic supply</text>
<text x="292.2" y="195.7">Negative logic!</text>
<text x="331.3" y="201.1">Negative logic!</text>
<text x="366.8" y="201.1">Negative logic!</text>
</g>
<g font-size="1.5" fill="#505050">
<text x="96.4" y="76.4" transform="rotate(-90 96.4 76.4)">+</text>
<text x="107" y="76.8" transform="rotate(-90 107 76.8)">2</text>
<text x="122.6" y="72.8">1</text>
<text x="122.6" y="74.6">2</text>
<text x="126.7" y="73.6">INPUT</text>
<text x="126.7" y="75.4">GROUND</text>
<text x="133.2" y="73.6">OUTPUT</text>
<text x="142.7" y="72.8">3</text>
<text x="148" y="72.8">1</text>
<text x="153.3" y="76.8" transform="rotate(-90 153.3 76.8)">2</text>
<text x="163.9" y="76.8" transform="rotate(-90 163.9 76.8)">2</text>
<text x="172.4" y="72.8">1</text>
<text x="172.4" y="74.6">2</text>
<text x="176.5" y="73.6">INPUT</text>
<text x="176.5" y="75.4">COMMON</text>
<text x="183" y="73.6">OUTPUT</text>
<text x="192.5" y="72.8">3</text>
<text x="199.6" y="72.8">1</text>
<text x="206.6" y="75" transform="rotate(-90 206.6 75)">2</text>
<text x="227.9" y="75" transform="rotate(-90 227.9 75)">2</text>
<text x="235.4" y="75.2" transform="rotate(-90 235.4 75.2)">2</text>
<text x="242.7" y="75" transform="rotate(-90 242.7 75)">2</text>
<text x="107" y="82.7" transform="rotate(-90 107 82.7)">1</text>
<text x="153.3" y="82.7" transform="rotate(-90 153.3 82.7)">1</text>
<text x="163.9" y="82.7" transform="rotate(-90 163.9 82.7)">1</text>
<text x="206.6" y="80.9" transform="rotate(-90 206.6 80.9)">1</text>
<text x="227.9" y="80.9" transform="rotate(-90 227.9 80.9)">1</text>
<text x="235.4" y="81.1" transform="rotate(-90 235.4 81.1)">1</text>
<text x="242.7" y="80.9" transform="rotate(-90 242.7 80.9)">1</text>
<text x="96.4" y="91.6" transform="rotate(-90 96.4 91.6)">-</text>
<text x="298.6" y="113.7">1</text>
<text x="334.6" y="110.2" transform="rotate(-90 334.6 110.2)">3</text>
<text x="340.9" y="108.4">1</text>
<text x="343.6" y="109.2">K</text>
<text x="346.4" y="109.2">A</text>
<text x="349.3" y="108.4">2</text>
<text x="355.5" y="108.4">1</text>
<text x="364.9" y="108.4">2</text>
<text x="298.6" y="115.5">2</text>
<text x="298.6" y="117.3">3</text>
<text x="298.6" y="119.1">4</text>
<text x="316.4" y="115.5">1</text>
<text x="325.8" y="115.5">2</text>
<text x="330.2" y="115.5">1</text>
<text x="334.6" y="118.6" transform="rotate(-90 334.6 118.6)">2</text>
<text x="298.6" y="120.8">5</text>
<text x="298.6" y="122.6">6</text>
<text x="315" y="121.8" transform="rotate(-90 315 121.8)">1</text>
<text x="176.4" y="131.9" transform="rotate(-90 176.4 131.9)">1</text>
<text x="177.7" y="127.9">3</text>
<text x="177.7" y="126.2">4</text>
<text x="181.8" y="128.7">3</text>
<text x="181.8" y="127">4</text>
<text x="184.8" y="128.7">1</text>
<text x="184.8" y="126.9">2</text>
<text x="188.9" y="127.9">1</text>
<text x="188.9" y="126.2">2</text>
<text x="341.7" y="129.7" transform="rotate(-90 341.7 129.7)">3</text>
<text x="342.7" y="126.2">1</text>
<text x="345.4" y="127">K</text>
<text x="348.2" y="126.9">A</text>
<text x="351.1" y="126.2">2</text>
<text x="355.5" y="126.2">1</text>
<text x="364.9" y="126.2">2</text>
<text x="220.4" y="135.1">1</text>
<text x="220.4" y="136.8">2</text>
<text x="224.5" y="135.8">SDA1/RP9/CN21/PMD3/RB9</text>
<text x="224.5" y="137.6">PWM2H1/RP22/CN18/PMA1/RC6</text>
<text x="262.4" y="135.8">SCL1/RP8/CN22/PMD4/RB8</text>
<text x="262.9" y="137.6">INT0/RP7/CN23/PMD5/RB7</text>
<text x="284.9" y="136.8">43</text>
<text x="284.9" y="135.1">44</text>
<text x="323.5" y="135.1">1</text>
<text x="332.9" y="135.1">2</text>
<text x="337.3" y="135.1">1</text>
<text x="76.4" y="140.4">1</text>
<text x="76.4" y="143.9">2</text>
<text x="80.5" y="141.2">1-2EN</text>
<text x="87.4" y="141.2">VCC1</text>
<text x="94.7" y="140.4">16</text>
<text x="94.7" y="143.9">15</text>
<text x="176.4" y="141.3" transform="rotate(-90 176.4 141.3)">2</text>
<text x="220.4" y="138.6">3</text>
<text x="220.4" y="140.4">4</text>
<text x="220.4" y="142.2">5</text>
<text x="220.4" y="143.9">6</text>
<text x="224.5" y="139.4">PWM2L1/RP23/CN17/PMA0/RC7</text>
<text x="224.5" y="141.2">RP24/CN20/PMA5/RC8</text>
<text x="224.5" y="143">RP25/CN19/PMA6/RC9</text>
<text x="255.7" y="141.2">PGED3/ASDA1/RP5/CN27/PMD7/RB5</text>
<text x="255.9" y="139.4">PGEC3/ASCL1/RP6/CN24/PMD6/RB6</text>
<text x="277.7" y="142.9">VDD1</text>
<text x="284.9" y="143.9">39</text>
<text x="284.9" y="142.2">40</text>
<text x="284.9" y="140.4">41</text>
<text x="284.9" y="138.6">42</text>
<text x="320.4" y="141.3" transform="rotate(-90 320.4 141.3)">1</text>
<text x="341.7" y="138.2" transform="rotate(-90 341.7 138.2)">2</text>
<text x="76.4" y="147.5">3</text>
<text x="80.5" y="144.7">1A</text>
<text x="80.5" y="148.3">1Y</text>
<text x="89.6" y="144.7">4A</text>
<text x="89.6" y="148.3">4Y</text>
<text x="94.7" y="147.5">14</text>
<text x="107" y="144.3" transform="rotate(-90 107 144.3)">2</text>
<text x="208.4" y="147.9" transform="rotate(-90 208.4 147.9)">2</text>
<text x="220.4" y="145.7">7</text>
<text x="220.4" y="147.5">8</text>
<text x="220.4" y="149.3">9</text>
<text x="224.5" y="144.7">VSS</text>
<text x="224.5" y="146.5">VCAP/VDDCORE</text>
<text x="224.5" y="148.3">PGED2/PWM1H3/RP10/CN16/PMD2/RB10</text>
<text x="265.7" y="148.3">RP20/CN25/PMA4/RC4</text>
<text x="265.7" y="146.5">RP21/CN26/PMA3/RC5</text>
<text x="277.8" y="144.7">VSS2</text>
<text x="284.9" y="149.3">36</text>
<text x="284.9" y="147.5">37</text>
<text x="284.9" y="145.7">38</text>
<text x="76.4" y="151.1">4</text>
<text x="76.4" y="154.6">5</text>
<text x="80.5" y="151.8">GND1</text>
<text x="80.5" y="155.4">GND2</text>
<text x="87.3" y="151.8">GND3</text>
<text x="87.3" y="155.4">GND4</text>
<text x="94.7" y="151.1">13</text>
<text x="94.7" y="154.6">12</text>
<text x="107" y="150.2" transform="rotate(-90 107 150.2)">1</text>
<text x="208.4" y="153.8" transform="rotate(-90 208.4 153.8)">1</text>
<text x="219.5" y="151.1">10</text>
<text x="219.5" y="154.6">12</text>
<text x="219.6" y="152.8">11</text>
<text x="224.5" y="150.1">PGEC2/PWM1L3/RP11/CN15/PMD1/RB11</text>
<text x="224.5" y="151.8">PWM1H2/DAC1RP/RP12/CN14/PMD0/RB12</text>
<text x="224.5" y="153.6">PWM1L2/DAC1RN/RP13/CN13/PMRD/RB13</text>
<text x="224.5" y="155.4">TMS/PMA10/RA10</text>
<text x="265.2" y="153.6">SOSCO/T1CK/CN0/RA4</text>
<text x="265.5" y="150.1">RP19/CN28/PMBE/RC3</text>
<text x="266.9" y="155.4">SOSCI/RP4/CN1/RB4</text>
<text x="271.4" y="151.8">TDI/PMA9/RA9</text>
<text x="284.9" y="154.6">33</text>
<text x="284.9" y="152.8">34</text>
<text x="284.9" y="151.1">35</text>
<text x="76.4" y="158.2">6</text>
<text x="76.4" y="161.7">7</text>
<text x="80.5" y="158.9">2Y</text>
<text x="89.6" y="158.9">3Y</text>
<text x="94.7" y="158.2">11</text>
<text x="94.7" y="161.7">10</text>
<text x="219.5" y="156.4">13</text>
<text x="219.5" y="158.2">14</text>
<text x="219.5" y="159.9">15</text>
<text x="219.5" y="161.7">16</text>
<text x="224.5" y="157.2">TCK/PMA7/RA7</text>
<text x="224.5" y="158.9">PWM1H1/RTCC/RP14/CN12/PMWR/RB14</text>
<text x="224.5" y="160.7">PWM1L1/RP15/CN11/PMCS1/RB15</text>
<text x="265.5" y="158.9">OSC2/CLKO/CN29/RA3</text>
<text x="266.2" y="160.7">OSC1/CLKI/CN30/RA2</text>
<text x="270.6" y="157.2">TDO/PMA8/RA8</text>
<text x="284.9" y="161.7">29</text>
<text x="284.9" y="159.9">30</text>
<text x="284.9" y="158.2">31</text>
<text x="284.9" y="156.4">32</text>
<text x="352.4" y="160.3" transform="rotate(-90 352.4 160.3)">1</text>
<text x="357.3" y="158.2">1</text>
<text x="363.1" y="158.2">2</text>
<text x="18.1" y="167.4" transform="rotate(-90 18.1 167.4)">1</text>
<text x="59" y="167.4" transform="rotate(-90 59 167.4)">1</text>
<text x="76.4" y="165.3">8</text>
<text x="80.5" y="162.5">2A</text>
<text x="80.5" y="166.1">VCC2</text>
<text x="87.2" y="166.1">3-4EN</text>
<text x="89.6" y="162.5">3A</text>
<text x="94.7" y="165.3">9</text>
<text x="117.7" y="167.4" transform="rotate(-90 117.7 167.4)">1</text>
<text x="165.7" y="167.4" transform="rotate(-90 165.7 167.4)">1</text>
<text x="185.4" y="165.3">1</text>
<text x="185.4" y="167.1">2</text>
<text x="219.5" y="163.5">17</text>
<text x="219.5" y="165.3">18</text>
<text x="219.5" y="167.1">19</text>
<text x="224.5" y="162.5">AVSS</text>
<text x="224.5" y="164.3">AVDD</text>
<text x="224.5" y="166.1">MCLR</text>
<text x="224.5" y="167.8">AN0/VREF+/CN2/RA0</text>
<text x="256.8" y="166.1">AN8/CVREF/RP18/PMA2/CN10/RC2</text>
<text x="267.7" y="167.8">AN7/RP17/CN9/RC1</text>
<text x="277.8" y="162.5">VSS1</text>
<text x="278.5" y="164.3">VDD</text>
<text x="284.9" y="167.1">26</text>
<text x="284.9" y="165.3">27</text>
<text x="284.9" y="163.5">28</text>
<text x="353.1" y="164.4" transform="rotate(-90 353.1 164.4)">1</text>
<text x="353.2" y="167.4" transform="rotate(-90 353.2 167.4)">2</text>
<text x="185.4" y="168.8">3</text>
<text x="185.4" y="170.6">4</text>
<text x="185.4" y="172.4">5</text>
<text x="219.5" y="168.8">20</text>
<text x="219.5" y="170.6">21</text>
<text x="219.5" y="172.4">22</text>
<text x="224.5" y="169.6">AN1/VREF-/CN3/RA1</text>
<text x="224.5" y="171.4">PGED1/AN2/C2IN-/RP0/CN4/RB0</text>
<text x="224.5" y="173.2">PGEC1/AN3/C2IN+/RP1/CN5/RB1</text>
<text x="263.9" y="171.4">AN5/C1IN+/RP3/CN7/RB3</text>
<text x="264.3" y="173.2">AN4/C1IN-/RP2/CN6/RB2</text>
<text x="267.7" y="169.6">AN6/RP16/CN8/RC0</text>
<text x="284.9" y="172.4">23</text>
<text x="284.9" y="170.6">24</text>
<text x="284.9" y="168.8">25</text>
<text x="352.4" y="171.5" transform="rotate(-90 352.4 171.5)">2</text>
<text x="357.3" y="172.4">1</text>
<text x="363.1" y="172.4">2</text>
<text x="18.1" y="179.9" transform="rotate(-90 18.1 179.9)">1</text>
<text x="18.1" y="175.1" transform="rotate(-90 18.1 175.1)">2</text>
<text x="59" y="179.9" transform="rotate(-90 59 179.9)">1</text>
<text x="59" y="175.1" transform="rotate(-90 59 175.1)">2</text>
<text x="117.7" y="179.9" transform="rotate(-90 117.7 179.9)">1</text>
<text x="117.7" y="175.1" transform="rotate(-90 117.7 175.1)">2</text>
<text x="165.7" y="179.9" transform="rotate(-90 165.7 179.9)">1</text>
<text x="165.7" y="175.1" transform="rotate(-90 165.7 175.1)">2</text>
<text x="185.4" y="174.2">6</text>
<text x="211.9" y="185.2" transform="rotate(-90 211.9 185.2)">2</text>
<text x="18.1" y="187.5" transform="rotate(-90 18.1 187.5)">2</text>
<text x="37.3" y="186.6">2</text>
<text x="37.3" y="188.4">4</text>
<text x="37.3" y="190.2">6</text>
<text x="43.1" y="186.6">1</text>
<text x="43.1" y="188.4">3</text>
<text x="43.1" y="190.2">5</text>
<text x="59" y="187.5" transform="rotate(-90 59 187.5)">2</text>
<text x="117.7" y="187.5" transform="rotate(-90 117.7 187.5)">2</text>
<text x="136.8" y="186.6">1</text>
<text x="136.8" y="188.4">3</text>
<text x="136.8" y="190.2">5</text>
<text x="142.7" y="186.6">2</text>
<text x="142.7" y="188.4">4</text>
<text x="142.7" y="190.2">6</text>
<text x="165.7" y="187.5" transform="rotate(-90 165.7 187.5)">2</text>
<text x="183.5" y="190.6" transform="rotate(-90 183.5 190.6)">2</text>
<text x="322.2" y="191.9" transform="rotate(-90 322.2 191.9)">3</text>
<text x="357.7" y="191.9" transform="rotate(-90 357.7 191.9)">3</text>
<text x="393.3" y="191.9" transform="rotate(-90 393.3 191.9)">3</text>
<text x="211.9" y="194.7" transform="rotate(-90 211.9 194.7)">1</text>
<text x="303.9" y="197.3">1</text>
<text x="313.4" y="197.3">2</text>
<text x="317.8" y="197.3">1</text>
<text x="339.5" y="197.3">1</text>
<text x="348.9" y="197.3">2</text>
<text x="353.3" y="197.3">1</text>
<text x="375.1" y="197.3">1</text>
<text x="384.5" y="197.3">2</text>
<text x="388.9" y="197.3">1</text>
<text x="183.5" y="203" transform="rotate(-90 183.5 203)">1</text>
<text x="183.5" y="198.2" transform="rotate(-90 183.5 198.2)">1</text>
<text x="211.9" y="201.2" transform="rotate(-90 211.9 201.2)">2</text>
<text x="322.2" y="200.4" transform="rotate(-90 322.2 200.4)">2</text>
<text x="357.7" y="200.4" transform="rotate(-90 357.7 200.4)">2</text>
<text x="393.3" y="200.4" transform="rotate(-90 393.3 200.4)">2</text>
<text x="183.5" y="212.4" transform="rotate(-90 183.5 212.4)">2</text>
<text x="211.9" y="210.6" transform="rotate(-90 211.9 210.6)">1</text>
<text x="318.6" y="210.6" transform="rotate(-90 318.6 210.6)">1</text>
<text x="320.4" y="210.6" transform="rotate(-90 320.4 210.6)">2</text>
<text x="322.2" y="210.6" transform="rotate(-90 322.2 210.6)">3</text>
<text x="354.2" y="210.6" transform="rotate(-90 354.2 210.6)">1</text>
<text x="355.9" y="210.6" transform="rotate(-90 355.9 210.6)">2</text>
<text x="357.7" y="210.6" transform="rotate(-90 357.7 210.6)">3</text>
<text x="389.7" y="210.6" transform="rotate(-90 389.7 210.6)">1</text>
<text x="391.5" y="210.6" transform="rotate(-90 391.5 210.6)">2</text>
<text x="393.3" y="210.6" transform="rotate(-90 393.3 210.6)">3</text>
<text x="188.4" y="218.6">3</text>
<text x="188.4" y="216.8">4</text>
<text x="192.5" y="219.4">3</text>
<text x="192.5" y="217.6">4</text>
<text x="195.5" y="219.4">1</text>
<text x="195.5" y="217.6">2</text>
<text x="199.6" y="218.6">1</text>
<text x="199.6" y="216.8">2</text>
</g>
<g font-size="1.5" fill="#800000">
<text x="96.2" y="78.4" transform="rotate(-90 96.2 78.4)">+</text>
<text x="96.2" y="89.5" transform="rotate(-90 96.2 89.5)">-</text>
</g>
<g font-size="1" fill="#505050">
<text x="168.2" y="128.6">BUTTON</text>
<text x="213.8" y="137.4">DIRA2</text>
<text x="213.8" y="135.7">DIRB2</text>
<text x="69.7" y="141">PWM2</text>
<text x="213.7" y="139.2">PWM2</text>
<text x="214.1" y="141">M1_A</text>
<text x="214.1" y="142.8">M1_B</text>
<text x="69.8" y="144.6">DIRA2</text>
<text x="70.7" y="148.1">M2+</text>
<text x="99.2" y="148.1">M1+</text>
<text x="99.2" y="144.6">DIRA1</text>
<text x="212.6" y="155.2">BUTTON</text>
<text x="214.1" y="153.4">M2_A</text>
<text x="214.1" y="151.7">M2_B</text>
<text x="289.4" y="153.4">SENS3_ON</text>
<text x="71" y="158.8">M2-</text>
<text x="99.2" y="158.8">M1-</text>
<text x="213.7" y="160.6">PWM1</text>
<text x="213.8" y="158.8">DIRB1</text>
<text x="213.8" y="157">DIRA1</text>
<text x="69.8" y="162.3">DIRB2</text>
<text x="99.2" y="165.9">PWM1</text>
<text x="99.2" y="162.3">DIRB1</text>
<text x="289.4" y="165.9">SENS3_IN</text>
<text x="289.4" y="167.7">SENS2_ON</text>
<text x="289.4" y="171.2">SENS1_ON</text>
<text x="289.4" y="169.4">SENS2_IN</text>
<text x="289.4" y="173">SENS1_IN</text>
<text x="29.2" y="190.8">M2_A</text>
<text x="49.4" y="190.8">M2_B</text>
<text x="128.8" y="190.8">M1_B</text>
<text x="149" y="190.8">M1_A</text>
<text x="295" y="197.9">SENS1_ON</text>
<text x="330.5" y="197.9">SENS2_ON</text>
<text x="366.1" y="197.9">SENS3_ON</text>
<text x="307.9" y="210.3">SENS1_IN</text>
<text x="343.5" y="210.3">SENS2_IN</text>
<text x="377.2" y="210.3">SENS3_IN</text>
</g>
</svg>
